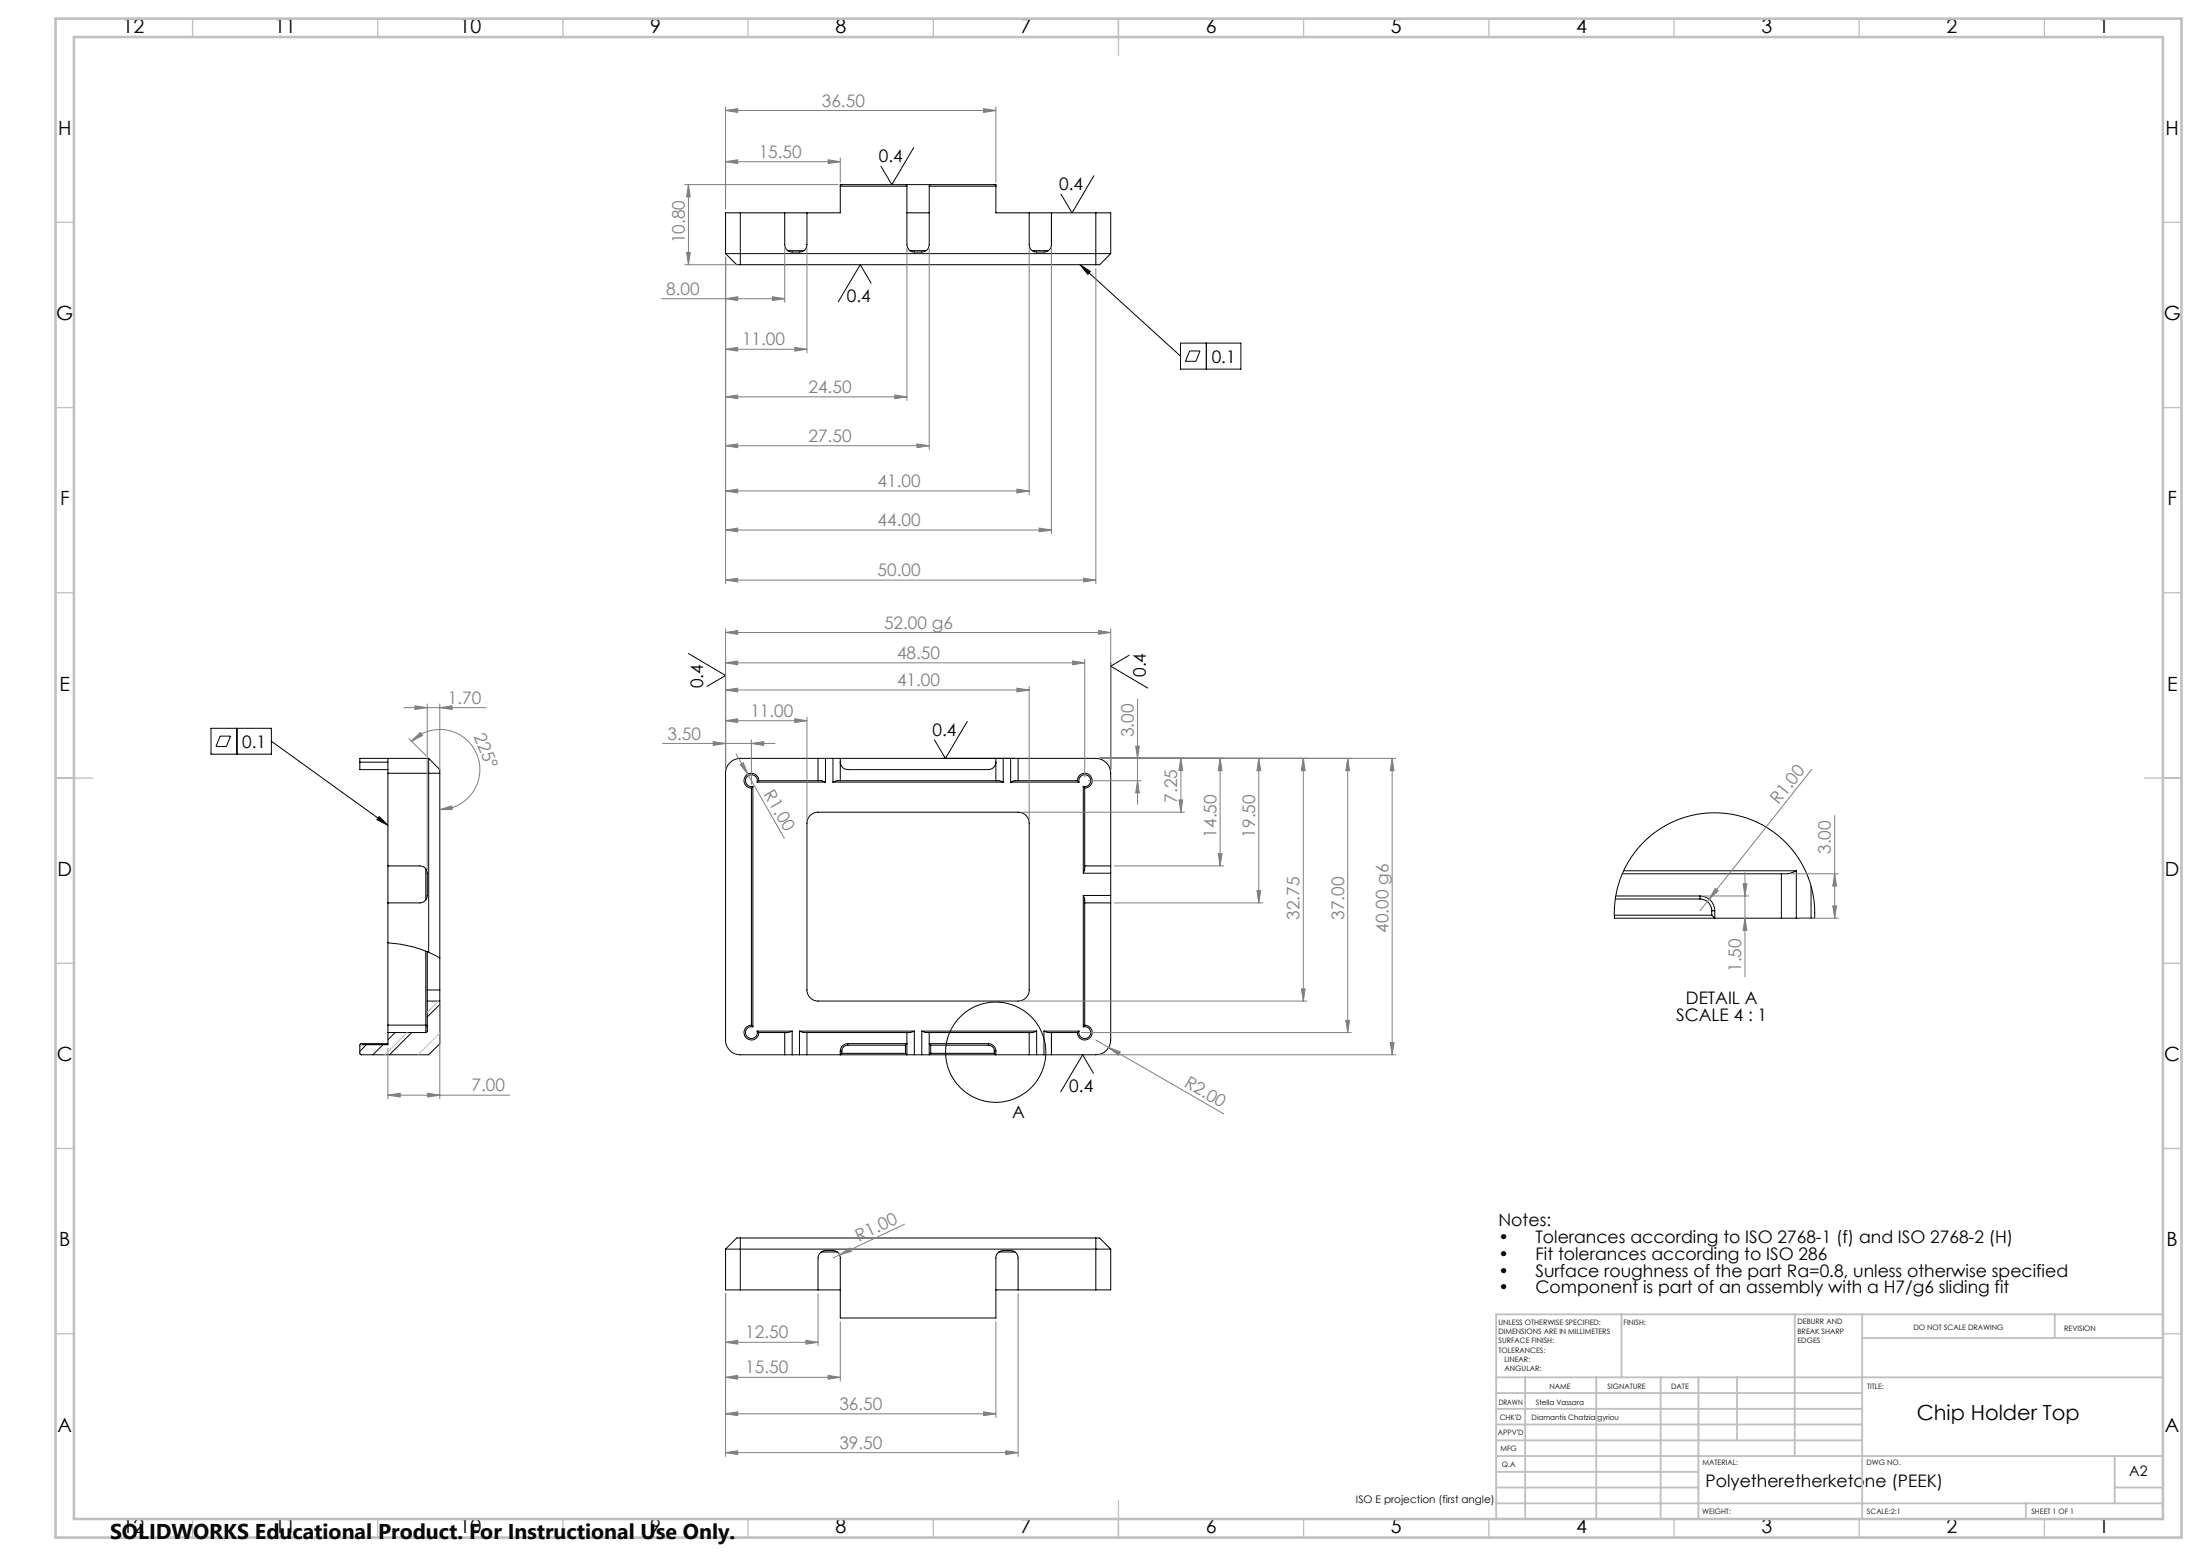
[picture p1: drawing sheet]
<svg xmlns="http://www.w3.org/2000/svg" width="594mm" height="420mm" viewBox="0 0 594 420" stroke-linecap="round" stroke-linejoin="round" font-family="sans-serif">
<g fill="none" stroke="#000" stroke-width=".27">
<path d="M246.7 39.8l-5.9 10-3-4.9M199.9 57.4h-4v11.1M199.9 57.4v14.1M211.9 57.4v8.6a1.99 1.99 0 0 0 2 2h2a1.93 1.93 0 0 0 2-2v-8.6M227.3 49.8l-.4 .5h18M227.3 49.8h-.4v7.6h-27M227.3 49.8h41.2M244.5 49.8l.3 .2 .1 .3M244.9 50.3v15.7a1.99 1.99 0 0 0 2 2h2a1.99 1.99 0 0 0 2-2v-15.7M244.9 57.4h6M251.3 49.8l-.3 .2-.1 .3M268.5 49.8l.4 .5h-18"/>
<path d="M268.5 49.8h.4v7.6h27M277.9 57.4v8.6a1.99 1.99 0 0 0 2 2h2a1.99 1.99 0 0 0 2-2v-8.6M295.3 47.4l-5.8 10-3-5M295.9 57.4h4v11.1M295.9 57.4v14.1M195.9 68.5h104M195.9 68.5l3 3h1M199.9 71.5h96M212.7 67.6h4.4M235.2 76.4l-2.9-4.9-6 9.9M245.7 67.6h4.4M278.7 67.6h4.4"/>
<path d="M291.6 71.5l2.8 1.8-.7 .7zM291.6 71.5l27.1 24.6M299.9 68.5l-3 3h-1M318.7 92.6h16.3v7h-16.3zM321.2 94.7h2.8l-1.1 2.8h-2.8zM325.7 92.6v7M185.9 176.4l10 5.9-5 3M299.9 178.8v28.9M304.9 176.9l-5 2.9 10 5.9M57 196.6h16.3v7h-16.3zM59.4 198.7h2.8l-1.1 2.8h-2.8zM64 196.6v7"/>
<path d="M195.9 181.3v26.4M261.2 194.7l-5.9 10-3-5M73.3 200.1l31.4 22.7M97.2 205.7v2h7.5M97.2 205.7h7.5M104.7 204.7v4M104.7 208.7h14M104.7 208.7v68M115.7 204.7l3 3v1M115.7 204.7v52.4M115.7 204.7h-18.5v1M118.7 208.7v58.5"/>
<path d="M202.9 212.7v64M203.3 212.2l-.4 .5M203.3 212.2v65M204.4 211.1a1.59 1.59 0 0 0-1.3-2 1.59 1.59 0 0 0-1.8 1.7 1.59 1.59 0 0 0 2 1.4M204.4 211.1h18.5M204.9 210.7a2 2 0 0 0-2-2 2 2 0 0 0-2 2 2 2 0 0 0 2 2M204.9 210.7l-.5 .4M204.9 210.7h16M220.9 204.7h-21a4 4 0 0 0-4 4v72a4 4 0 0 0 4 4h12M220.9 210.7l1.1 .1 .9 .3M220.9 204.7h2M220.9 204.7v6"/>
<path d="M222.9 204.7h2M222.9 204.7v6.4M224.9 204.7h2M224.9 204.7v6.4M224.9 211.1h46M226.9 205.7a2.05 2.05 0 0 0 2 2h38a2.05 2.05 0 0 0 2-2M226.9 210.7l-1.1 .1-.9 .3M226.9 204.7v6M226.9 204.7h47M226.9 210.7h42M268.9 210.7l1.1 .1 .9 .3M268.9 210.7v-6h2v6.4"/>
<path d="M272.9 211.1h18.4M274.9 204.7h21a4.1 4.1 0 0 1 4 4v25M274.9 210.7l-1.1 .1-.9 .3M274.9 204.7h-2v6.4M274.9 210.7h16M274.9 204.7v6M290.9 210.7a2 2 0 0 1 1.9-2 2 2 0 0 1 2.1 2 2 2 0 0 1-2 2M290.9 210.7l.4 .4M291.3 211.1a1.59 1.59 0 0 1 1.4-2 1.59 1.59 0 0 1 1.8 1.7 1.59 1.59 0 0 1-2 1.4M292.5 212.2l.4 .5M292.5 212.2v23.5M292.9 212.7v21"/>
<path d="M102.4 220.4l2.3 2.4-2.9-1.6zM104.7 233.7h8.6a1.99 1.99 0 0 1 2.1 2v6a2.05 2.05 0 0 1-2.1 2h-8.6M115 234.5v8.4M218.6 220.3l1.3-.9 1-.2h54a2.92 2.92 0 0 1 3 3v45a2.99 2.99 0 0 1-3 3h-54a3 3 0 0 1-3-3v-45l.2-1zM292.5 235.7h7.4M292.9 233.7l-.1 1.1-.3 .9M292.9 233.7h7M299.9 233.7v2M299.9 235.7v6M438 235.8h43M438.4 235h46.6M481 235.8v12"/>
<path d="M485 235a5.8 5.8 0 0 1-3.6 .8h-.4M485 235v12.8M489 239.2v8.6M104.7 254.5a32.8 32.8 0 0 1 11 2.6M115 256.7v20M115.4 256.9v10.3M115.7 257.1l3 1.5M292.5 241.7l.3 .9 .1 1.1M292.5 241.7h7.4M292.5 241.7v35.5M292.9 243.7v33M292.9 243.7h7"/>
<path d="M299.9 243.7v37a4 4 0 0 1-4 4h-12M299.9 241.7v2M435.9 247h26.3M436.1 242.7h22.9M436.2 241.8h22.8M459 242.7a3.1 3.1 0 0 1 3.2 3.1M459 241.8v.9M459 241.8a4 4 0 0 1 4 4M462.2 245.8h.8M462.2 245.8v1.2M463 245.8v2l-.8-.8M481 247.8h-45.1v-2.9l.3-2.6 .6-3.1 1.8-4.7 2.6-4.2 3.7-4 1.9-1.6 3-1.9 4.7-2.1 5.1-1.1 4.5-.2 4.8 .6 2.6 .8 3.1 1.2 4.1 2.5 2.6 2.1 2.3 2.4 1.8 2.3 1.6 2.9 1.9 4.6 .9 4.1 .2 2.7-.1 2.2h-.9"/>
<path d="M481 247.8h4M485 247.8h4M104.7 276.7v2M104.7 278.7h10.3M104.7 278.7v3.3h-7.2M104.7 276.7h10.3M106.7 278.7l-2 2M111.2 278.7l-6 6M115 276.7l.4 .5M115 276.7v2M115.4 270.2v8.2l-.4 .3M115.4 267.2v3"/>
<path d="M115.4 270.2h3.3M115.4 267.2h3.3M118.7 271.1l-3.3 3.4M118.7 270.2v11.5l-3 3h-18.2l-.3-.3v-1.9M118.7 267.2v3M202.9 276.7a2 2 0 0 0-2 2 2 2 0 0 0 2 2 2 2 0 0 0 2-2M202.9 276.7l.4 .5M203.3 277.2a1.6 1.6 0 0 0-2 1.4 1.6 1.6 0 0 0 1.7 1.7 1.6 1.6 0 0 0 1.4-2M204.4 278.3l.5 .4M204.4 278.3h9.5M204.9 278.7h7M211.9 278.7v6"/>
<path d="M213.9 278.3l-.9 .4h-1.1M213.9 278.3v6.4M215.9 278.3l.8 .4h1.2M215.9 278.3v6.4M215.9 278.3h31M217.9 278.7h27M217.9 278.7v6M244.9 278.7v6M246.9 278.3l-.9 .4h-1.1M246.9 278.3v6.4M248.9 278.3l.9 .4h1.1M248.9 278.3v6.4"/>
<path d="M248.9 278.3h31M250.9 278.7v6M250.9 278.7h27M277.9 278.7v6M279.9 278.3l-.9 .4h-1.1M279.9 278.3v6.4M281.9 278.3l.9 .4h1.1M281.9 278.3v6.4M281.9 278.3h9.4M283.9 278.7v6M283.9 278.7h7M291.3 278.3l-.4 .4"/>
<path d="M292.5 277.2a1.6 1.6 0 0 1 2 1.4 1.6 1.6 0 0 1-1.8 1.7 1.6 1.6 0 0 1-1.4-2M292.9 276.7a2 2 0 0 1 2 2 2 2 0 0 1-2 2 2 2 0 0 1-2-2M292.9 276.7l-.4 .5M97.5 282l-.3 .5M97.5 281.7l-.2 .1-.1 .7M97.5 281.7v.3M97.5 281.7h7.2M98.9 282l-1.7 1.8M103.4 282l-2.7 2.7M211.9 284.7h2M213.9 284.7h2M215.9 284.7h2"/>
<path d="M217.9 284.7h27M226.9 283.7v1l.4-.4M226.9 283.7h.4M227.3 284.3h17.2M227.3 283.7v.6M228.9 281.7h16l-.4 .4M228.9 282.1a1.57 1.57 0 0 0-1.6 1.6M228.9 281.7a2.05 2.05 0 0 0-2 2M228.9 281.7v.4M228.9 282.1h15.6M244.5 284.3l.4 .4M244.5 282.1v2.2"/>
<path d="M244.9 284.7h2M246.9 284.7h2M248.9 284.7h2M250.9 284.7h27M251.3 284.3l-.4 .4M251.3 284.3h17.2M251.3 282.1v2.2M251.3 282.1h15.6M266.9 281.7h-16l.4 .4M266.9 282.1a1.57 1.57 0 0 1 1.6 1.6M266.9 281.7v.4M266.9 281.7a2.05 2.05 0 0 1 2 2"/>
<path d="M268.5 283.7h.4M268.5 283.7v.6M268.9 283.7v1l-.4-.4M277.9 284.7h2M279.9 284.7h2M281.9 284.7h2M295.2 289.7l-2.9-5-5.9 10M195.9 337.2v11h4M195.9 337.2h104M199.9 334.2h-1l-3 3M199.9 334.2v14M199.9 334.2h96"/>
<path d="M221.7 337.9h4.4M269.7 337.9h4.4M295.9 334.2h1l3 3M295.9 334.2v14M299.9 337.2v11h-4M199.9 348.2h27M220.9 348.2v-8.6a2.05 2.05 0 0 1 2-2h2a1.99 1.99 0 0 1 2 2v16.2h42v-16.2a1.99 1.99 0 0 1 2-2h2a2.05 2.05 0 0 1 2 2v8.6M268.9 348.2h27"/>
<circle cx="268.8" cy="284" r="13.5"/>
</g>
<g fill="none" stroke="#808080" stroke-width=".27">
<path d="M195.9 29.8l3.3-.5v1.1zM195.9 28.8v27.6M195.9 29.8h73M265.6 29.3l3.3 .5-3.3 .6zM268.9 28.8v20.4M184.9 49.8h41.4M185.9 49.8v21.7M185.9 49.8l.5 3.3h-1zM195.9 43.7l3.3-.6v1.1zM195.9 43.7h31M223.6 43.1l3.3 .6-3.3 .5zM226.9 42.6v6.6"/>
<path d="M184.9 71.5h14M185.4 68.1h1l-.5 3.4zM195.9 69.4v88.2M211.9 67v14.6M217.9 67v28.3M244.9 67v41.1M250.9 67v54.3M277.9 67v66.5M283.9 67v77.1M295.9 72.4v85.2M178.6 80.6h33.3M195.9 80.6l3.3-.5v1z"/>
<path d="M195.9 94.3l3.3-.5v1zM195.9 94.3h22M208.6 80.1l3.3 .5-3.3 .5zM214.6 93.8l3.3 .5-3.3 .5zM195.9 107.1l3.3-.5v1zM195.9 107.1h49M241.6 106.6l3.3 .5-3.3 .5zM247.6 119.8l3.3 .5-3.3 .5zM195.9 132.5l3.3-.5v1.1zM195.9 120.3l3.3-.5v1zM195.9 132.5h82M195.9 120.3h55"/>
<path d="M274.6 132l3.3 .5-3.3 .6zM195.9 156.6l3.3-.5v1zM195.9 156.6h100M195.9 143.1l3.3-.6v1.1zM195.9 143.1h88M280.6 142.5l3.3 .6-3.3 .5zM292.6 156.1l3.3 .5-3.3 .5zM195.9 178.9l3.3-.5v1zM195.9 170.7l3.3-.5v1zM195.9 169.7v38M195.9 178.9h97M195.9 170.7h104"/>
<path d="M289.6 178.4l3.3 .5-3.3 .5zM292.9 177.9v31.8M296.6 170.2l3.3 .5-3.3 .5zM299.9 169.7v38M109 191h22.2M110.4 199.4l4.6 4.6M112 190.5l3.4 .5-3.4 .5zM113.5 197.7l.6 .8-3 1.6zM115.4 190v44.7M118.7 191l3.4-.5v1zM118.7 190v17.7M195.9 194.5l3.3-.5v1z"/>
<path d="M195.9 186.2l3.3-.4v1zM195.9 194.5h22M195.9 186.2h82M202.9 199.7v12M214.6 194l3.3 .5-3.3 .5zM217.9 193.5v27.7M274.6 185.8l3.3 .4-3.3 .6zM277.9 185.3v35.9M307.1 188.7v28.4M111.1 200.1a10.8 10.8 0 0 1 17.7 3.5 10.8 10.8 0 0 1-10.1 14.9M118.7 218.5l3.3-1 .1 1zM178.9 200.7h30.3"/>
<path d="M192.6 200.2l3.3 .5-3.3 .5zM198.7 203.5l3.2 5.5M199.8 206.4l.9-.5 1.2 3.1zM201.9 209l9.9 17.3M202.9 200.7l3.3-.5v1zM275.9 219.2h43.9M293.9 210.7h14.2M296.9 204.7h80M306.6 201.4h1l-.5 3.3zM307.1 210.7l.5 3.3h-1zM318.3 215.9h1l-.5 3.3zM318.8 204.7l.5 3.3h-1z"/>
<path d="M318.8 204.7v14.5M329.4 204.7v29M329.4 204.7l.6 3.3h-1.1zM339.9 204.7l.5 3.3h-1zM339.9 204.7v39M351.9 204.7v65.5M351.9 204.7l.5 3.3h-1zM363.9 204.7l.5 3.3h-1zM363.9 204.7v74M375.9 204.7l.5 3.3h-1zM375.9 204.7v80M489.2 207.7l-27.7 35"/>
<path d="M300.9 233.7h29.5M328.9 230.4h1.1l-.6 3.3zM463.1 239.8l.8 .6-2.4 2.3zM470.6 238.5h1.1l-.6 3.3zM471.1 235.5v28.1M483.6 235.8h12.8M495.4 235.8l.5 3.4h-1.1zM495.4 220.2v27.6M300.9 243.7h40M339.4 240.4h1l-.5 3.3zM460 241.8h12.1M461.5 242.7l-2.5 3.1"/>
<path d="M471.1 247.8l.6 3.4h-1.1zM486 247.8h10.4M494.8 244.5h1.1l-.5 3.3zM118.7 271.2v25.4M275.9 270.2h77M291.9 278.7h73M351.4 266.9h1l-.5 3.3zM363.4 275.4h1l-.5 3.3zM104.7 295.6l3.4-.5v1zM104.7 283v13.6M104.7 295.6h32.9M115.5 295.1l3.2 .5-3.2 .5z"/>
<path d="M295.9 280.7l3.4 2M296.9 284.7h80M299.3 282.7l3.2 1.2-.6 .9zM299.3 282.7l31.1 18M375.4 281.4h1l-.5 3.3zM226.7 338.7l2.7-1.9 .5 1zM244.2 330.4l-19.3 9.2M195.9 349.2v43.9M220.9 349.2v14.1M226.9 356.7v16.1M268.9 356.7v25.9M274.9 349.2v43.9"/>
<path d="M195.9 362.3l3.3-.5v1zM195.9 371.8l3.3-.6v1.1zM195.9 362.3h25M195.9 371.8h31M217.6 361.8l3.3 .5-3.3 .5zM223.6 371.2l3.3 .6-3.3 .5zM195.9 381.6l3.3-.5v1zM195.9 392.1l3.3-.5v1zM195.9 381.6h73M195.9 392.1h79M265.6 381.1l3.3 .5-3.3 .5zM271.6 391.6l3.3 .5-3.3 .5z"/>
</g>
<path d="M109.9 278.7l-6 6M118.4 270.2l-3 3M118.7 278.8l-5.8 5.9M97.6 282l-.4 .5" fill="none" stroke="#c0c0c0" stroke-width=".27"/>
<g fill="none" stroke="#c0c0c0" stroke-width=".35">
<path d="M52 5v5M102 5v5M152 5v5M202 5v5M252 5v5M302 5v10M352 5v5M402 5v5M452 5v5M502 5v5M552 5v5M15 60h5"/>
<path d="M584 60h5M15 110h5M584 110h5M15 160h5M584 160h5M15 210h10M579 210h10M15 260h5M584 260h5M15 310h5M584 310h5M15 360h5"/>
<path d="M584 360h5M52 410v5M102 410v5M152 410v5M202 410v5M252 410v5M302 405v10M352 410v5M402 410v5M452 410v5M502 410v5M552 410v5"/>
</g>
<g fill="none" stroke="#c0c0c0" stroke-width=".5">
<path d="M437.8 354.8v17M484.6 354.8v38.2M502.8 354.8v55.2M554.8 354.8v6.4M584 354.8h-180v55.2M404 371.8h180M404 376h98.8M411.8 371.8v38.2M431 371.8v38.2M448.4 371.8v38.2M458.6 371.8v38.2M469 371.8v17"/>
<path d="M502.8 361.2h81.2M404 388.8h98.8M404 384.5h98.8M404 380.3h98.8M404 397.3h54.6M404 393h180M571 393v12.8M404 405.8h180M404 401.5h54.6M547 405.8v4.2M571 401.5h13"/>
</g>
<path d="M15 5h574v410h-574zM20 10h564v400h-564z" fill="none" stroke="#c0c0c0" stroke-width=".7"/>
<path d="M291.6 71.5l2.8 1.8-.7 .7zM102.4 220.4l2.3 2.4-2.9-1.6z" fill="#000"/>
<g fill="#808080">
<path d="M226.7 338.7l2.7-1.9 .5 1z"/>
<path d="M463.1 239.8l.8 .6-2.4 2.3z"/>
<path d="M199.8 206.4l.9-.5 1.2 3.1z"/>
<path d="M299.3 282.7l3.2 1.2-.6 .9z"/>
<path d="M113.5 197.7l.6 .8-3 1.6zM118.7 218.5l3.3-1 .1 1z"/>
<path d="M280.6 142.5l3.3 .6-3.3 .5zM195.9 143.1l3.3-.6v1.1z"/>
<path d="M195.9 80.6l3.3-.5v1zM208.6 80.1l3.3 .5-3.3 .5zM195.9 94.3l3.3-.5v1zM214.6 93.8l3.3 .5-3.3 .5zM195.9 43.7l3.3-.6v1.1zM223.6 43.1l3.3 .6-3.3 .5zM195.9 29.8l3.3-.5v1.1zM265.6 29.3l3.3 .5-3.3 .6zM195.9 132.5l3.3-.5v1.1zM274.6 132l3.3 .5-3.3 .6zM195.9 362.3l3.3-.5v1zM217.6 361.8l3.3 .5-3.3 .5zM195.9 371.8l3.3-.6v1.1zM223.6 371.2l3.3 .6-3.3 .5zM195.9 381.6l3.3-.5v1zM265.6 381.1l3.3 .5-3.3 .5zM195.9 392.1l3.3-.5v1zM271.6 391.6l3.3 .5-3.3 .5z"/>
<path d="M195.9 120.3l3.3-.5v1zM247.6 119.8l3.3 .5-3.3 .5z"/>
<path d="M192.6 200.2l3.3 .5-3.3 .5zM202.9 200.7l3.3-.5v1zM195.9 178.9l3.3-.5v1zM289.6 178.4l3.3 .5-3.3 .5zM195.9 170.7l3.3-.5v1zM296.6 170.2l3.3 .5-3.3 .5zM195.9 194.5l3.3-.5v1zM214.6 194l3.3 .5-3.3 .5zM195.9 186.2l3.3-.4v1zM274.6 185.8l3.3 .4-3.3 .6z"/>
<path d="M104.7 295.6l3.4-.5v1zM115.5 295.1l3.2 .5-3.2 .5z"/>
<path d="M195.9 156.6l3.3-.5v1zM292.6 156.1l3.3 .5-3.3 .5z"/>
<path d="M471.1 247.8l.6 3.4h-1.1zM470.6 238.5h1.1l-.6 3.3z"/>
<path d="M185.4 68.1h1l-.5 3.4zM185.9 49.8l.5 3.3h-1z"/>
<path d="M306.6 201.4h1l-.5 3.3zM307.1 210.7l.5 3.3h-1zM329.4 204.7l.6 3.3h-1.1zM328.9 230.4h1.1l-.6 3.3zM339.9 204.7l.5 3.3h-1zM339.4 240.4h1l-.5 3.3zM363.9 204.7l.5 3.3h-1zM363.4 275.4h1l-.5 3.3zM318.8 204.7l.5 3.3h-1zM318.3 215.9h1l-.5 3.3zM351.9 204.7l.5 3.3h-1zM351.4 266.9h1l-.5 3.3zM375.9 204.7l.5 3.3h-1zM375.4 281.4h1l-.5 3.3zM495.4 235.8l.5 3.4h-1.1zM494.8 244.5h1.1l-.5 3.3z"/>
<path d="M112 190.5l3.4 .5-3.4 .5zM118.7 191l3.4-.5v1z"/>
<path d="M195.9 107.1l3.3-.5v1zM241.6 106.6l3.3 .5-3.3 .5z"/>
</g>
<text font-size="5.8" x="29.7" y="415.3">SOLIDWORKS Educational Product. For Instructional Use Only.</text>
<text font-size="5.6" x="517.6" y="383.4">Chip Holder Top</text>
<g font-size="5.3">
<text x="33.1" y="8.9">12</text>
<text x="74.1" y="8.9">11</text>
<text x="124.1" y="8.9">10</text>
<text x="175.6" y="8.9">9</text>
<text x="225.6" y="8.9">8</text>
<text x="275.6" y="8.9">7</text>
<text x="325.6" y="8.9">6</text>
<text x="375.6" y="8.9">5</text>
<text x="425.6" y="8.9">4</text>
<text x="475.6" y="8.9">3</text>
<text x="525.6" y="8.9">2</text>
<text x="566.6" y="8.9">1</text>
<text x="15.7" y="36.4">H</text>
<text x="584.7" y="36.4">H</text>
<text x="15.2" y="86.4">G</text>
<text x="584.2" y="86.4">G</text>
<text x="16.2" y="136.4">F</text>
<text x="585.2" y="136.4">F</text>
<text x="16.1" y="186.4">E</text>
<text x="585.1" y="186.4">E</text>
<text x="15.5" y="236.4">D</text>
<text x="584.5" y="236.4">D</text>
<text x="15.4" y="286.4">C</text>
<text x="584.4" y="286.4">C</text>
<text x="16" y="336.4">B</text>
<text x="585" y="336.4">B</text>
<text x="15.5" y="386.4">A</text>
<text x="584.5" y="386.4">A</text>
<text x="33.1" y="413.9">12</text>
<text x="74.1" y="413.9">11</text>
<text x="124.1" y="413.9">10</text>
<text x="175.6" y="413.9">9</text>
<text x="225.6" y="413.9">8</text>
<text x="275.6" y="413.9">7</text>
<text x="325.6" y="413.9">6</text>
<text x="375.6" y="413.9">5</text>
<text x="425.6" y="413.9">4</text>
<text x="475.6" y="413.9">3</text>
<text x="525.6" y="413.9">2</text>
<text x="566.6" y="413.9">1</text>
</g>
<g font-size="4.7" fill="#808080">
<text x="221.9" y="28.8">36.50</text>
<text x="204.9" y="42.6">15.50</text>
<text x="184.9" y="65.7" transform="rotate(-90 184.9 65.7)">10.80</text>
<text x="179.9" y="79.6">8.00</text>
<text x="200.3" y="93.2">11.00</text>
<text x="218.3" y="106.1">24.50</text>
<text x="218.3" y="119.3">27.50</text>
<text x="237" y="131.5">41.00</text>
<text x="237" y="142">44.00</text>
<text x="236.9" y="155.6">50.00</text>
<text x="238.7" y="169.7">52.00 g6</text>
<text x="242.2" y="177.9">48.50</text>
<text x="242.2" y="185.2">41.00</text>
<text x="120.9" y="190">1.70</text>
<text x="202.6" y="193.5">11.00</text>
<text x="127.9" y="198.8" transform="rotate(68 127.9 198.8)">225°</text>
<text x="180.3" y="199.7">3.50</text>
<text x="306.1" y="199" transform="rotate(-90 306.1 199)">3.00</text>
<text x="206.1" y="214.4" transform="rotate(60 206.1 214.4)">R1.00</text>
<text x="317.8" y="216.7" transform="rotate(-90 317.8 216.7)">7.25</text>
<text x="480.2" y="217.3" transform="rotate(-52 480.2 217.3)">R1.00</text>
<text x="328.4" y="226.1" transform="rotate(-90 328.4 226.1)">14.50</text>
<text x="338.9" y="226.1" transform="rotate(-90 338.9 226.1)">19.50</text>
<text x="494.4" y="230.5" transform="rotate(-90 494.4 230.5)">3.00</text>
<text x="350.9" y="248.3" transform="rotate(-90 350.9 248.3)">32.75</text>
<text x="362.9" y="248.3" transform="rotate(-90 362.9 248.3)">37.00</text>
<text x="374.9" y="251.8" transform="rotate(-90 374.9 251.8)">40.00 g6</text>
<text x="470.1" y="262.4" transform="rotate(-90 470.1 262.4)">1.50</text>
<text x="319.5" y="293.2" transform="rotate(30 319.5 293.2)">R2.00</text>
<text x="127.3" y="294.6">7.00</text>
<text x="231.9" y="335.2" transform="rotate(-25 231.9 335.2)">R1.00</text>
<text x="201.2" y="361.3">12.50</text>
<text x="201.2" y="370.7">15.50</text>
<text x="226.6" y="380.6">36.50</text>
<text x="226.6" y="391.1">39.50</text>
</g>
<g font-size="4.7">
<text x="237.3" y="43.8">0.4</text>
<text x="286" y="51.4">0.4</text>
<text x="228.7" y="81.5">0.4</text>
<text x="327.2" y="97.9">0.1</text>
<text x="189.9" y="185.8" transform="rotate(-90 189.9 185.8)">0.4</text>
<text x="309.4" y="182.7" transform="rotate(-90 309.4 182.7)">0.4</text>
<text x="65.4" y="201.8">0.1</text>
<text x="251.8" y="198.7">0.4</text>
<text x="452.6" y="275.6">SCALE 4 : 1</text>
<text x="455.2" y="271">DETAIL A</text>
<text x="288.7" y="294.8">0.4</text>
<text x="273.3" y="301.8">A</text>
<text x="404.6" y="331">Notes:</text>
<text x="404.6" y="335.5">•</text>
<text x="414.6" y="335.5">Tolerances according to ISO 2768-1 (f) and ISO 2768-2 (H)</text>
<text x="404.6" y="340.1">•</text>
<text x="414.6" y="340.1">Fit tolerances according to ISO 286</text>
<text x="404.6" y="344.6">•</text>
<text x="414.6" y="344.6">Surface roughness of the part Ra=0.8, unless otherwise specified</text>
<text x="404.6" y="349.1">•</text>
<text x="414.6" y="349.1">Component is part of an assembly with a H7/g6 sliding fit</text>
<text x="460.5" y="401.4">Polyetheretherketone (PEEK)</text>
</g>
<text font-size="3.9" x="574.9" y="398.5">A2</text>
<text font-size="2.8" x="366.1" y="405.8">ISO E projection (first angle)</text>
<g font-size="2">
<text x="404.6" y="357.6">UNLESS OTHERWISE SPECIFIED:</text>
<text x="438.4" y="357.6">FINISH:</text>
<text x="485.3" y="357.5">DEBURR AND</text>
<text x="485.3" y="360">BREAK SHARP</text>
<text x="516.6" y="359">DO NOT SCALE DRAWING</text>
<text x="557.3" y="359.2">REVISION</text>
<text x="404.6" y="360.1">DIMENSIONS ARE IN MILLIMETERS</text>
<text x="404.6" y="362.6">SURFACE FINISH:</text>
<text x="404.6" y="365.1">TOLERANCES:</text>
<text x="485.3" y="362.5">EDGES</text>
<text x="406.2" y="367.6">LINEAR:</text>
<text x="406.2" y="370.1">ANGULAR:</text>
<text x="418.3" y="375">NAME</text>
<text x="434" y="374.9">SIGNATURE</text>
<text x="451.2" y="374.9">DATE</text>
<text x="504.1" y="374.9">TITLE:</text>
<text x="404.6" y="379.1">DRAWN</text>
<text x="404.9" y="383.3">CHK'D</text>
<text x="413.5" y="383.3">Diamantis Chatziargyriou</text>
<text x="414.7" y="379.1">Stella Vassara</text>
<text x="404.4" y="387.4">APPV'D</text>
<text x="405.1" y="391.8">MFG</text>
<text x="405.5" y="396">Q.A</text>
<text x="459.7" y="395.5">MATERIAL:</text>
<text x="504" y="395.5">DWG NO.</text>
<text x="459.6" y="408.5">WEIGHT:</text>
<text x="504.1" y="408.6">SCALE:2:1</text>
<text x="548.5" y="408.6">SHEET 1 OF 1</text>
</g>
</svg>
